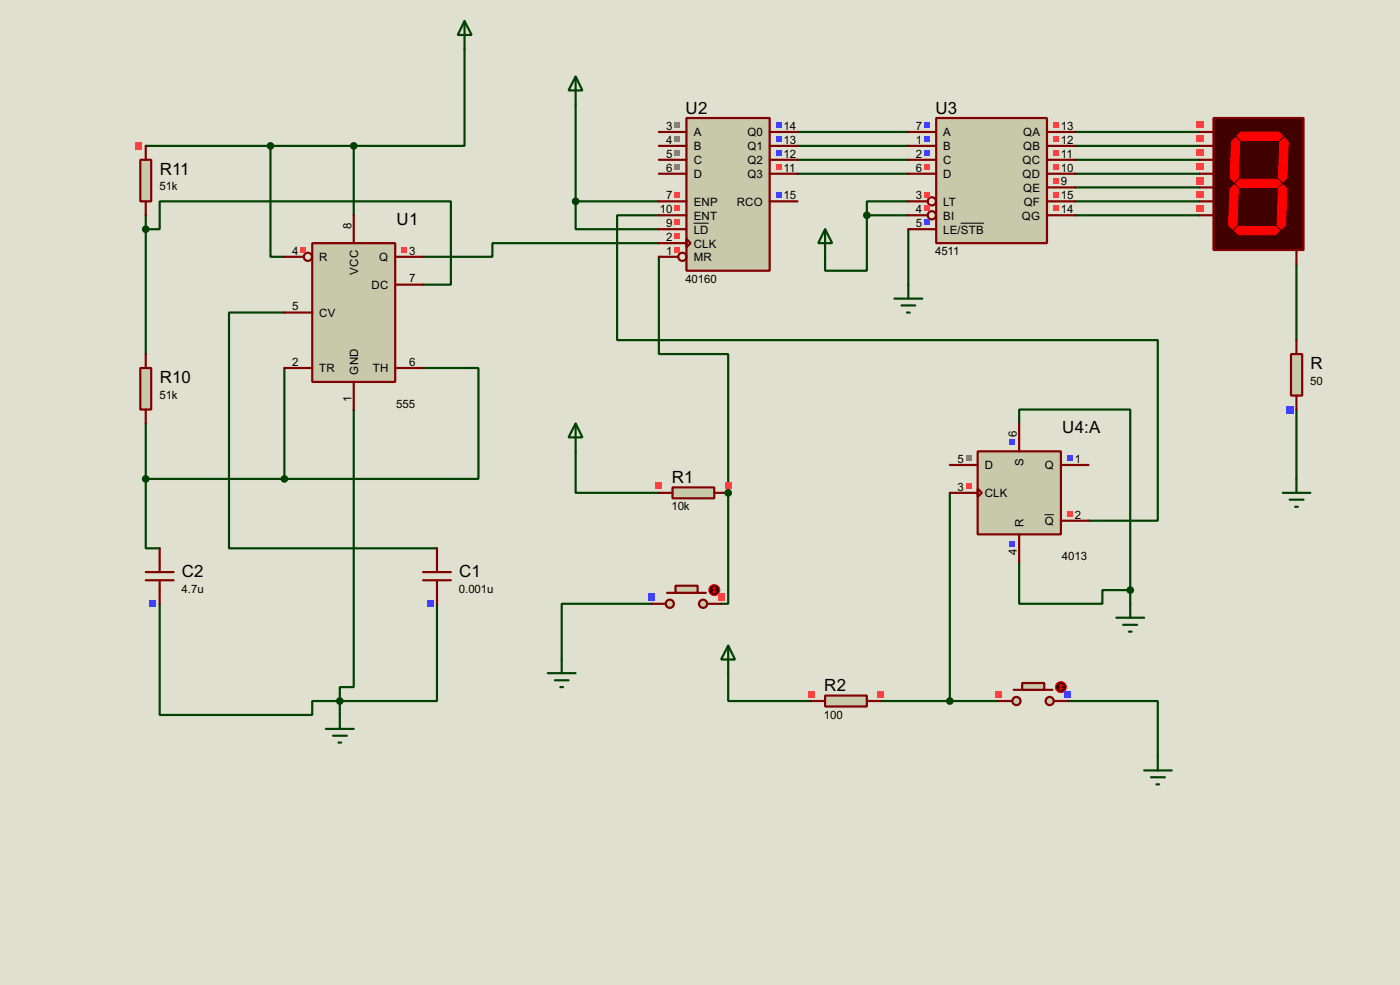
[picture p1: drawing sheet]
<svg xmlns="http://www.w3.org/2000/svg" width="256mm" height="180mm" viewBox="0 0 256 180" stroke-linecap="round" stroke-linejoin="round" font-family="sans-serif">
<path d="M0 0h256.5v180.3h-256.5z" fill="#e0e0d0"/>
<g fill="none" stroke="#004000" stroke-width=".4">
<path d="M85.1 8.9v17.8h-20.3M26.7 39.4v25.4M26.7 26.7h38.1M49.6 26.7v20.3h2.5M64.8 26.7v12.7M26.7 42h2.6v-5.1h53.3v15.2h-5.1M52.1 57.2h-10.1v43.2h38.1M120.7 44.5h-30.5v2.5h-12.7M120.7 47v17.8h12.7v25.4M26.7 77.5v10.2M52.1 67.4v20.3M64.8 75v50.8h-2.5v2.5"/>
<path d="M77.5 67.4h10.2v20.3h-35.6M26.7 87.7v12.7h2.6M26.7 87.7h25.4M105.5 82.6v7.6h15.2M29.3 110.5v20.4h27.9v-2.6h5.1M80.1 110.5v17.8h-17.8M119.4 110.5h-16.5v10.2M62.3 128.3v2.6"/>
</g>
<circle cx="133.4" cy="90.2" r=".2" fill="#004000"/>
<g fill="none" stroke="#004000" stroke-width=".4">
<path d="M105.5 19.1v17.8M105.5 36.9v5.1h15.2M105.5 36.9h15.2M120.7 39.4h-7.6v22.9h99v33h-12.7M146.1 24.2h20.3M146.1 26.7h20.3M146.1 29.3h20.3M146.1 31.8h20.3M158.8 39.4v10.2h-7.6v-2.6M158.8 39.4h7.6M166.4 36.9h-7.6v2.5M196.9 36.9h22.9"/>
<path d="M196.9 24.2h22.9M196.9 26.7h22.9M196.9 29.3h22.9M196.9 31.8h22.9M196.9 39.4h22.9M196.9 34.3h22.9M166.4 42v10.1M237.5 48.3v14M186.7 77.5v-2.5h20.4v33M237.5 75v12.7M133.4 90.2v20.3h-1.3M174 90.2v38.1"/>
<path d="M186.7 102.9v7.6h15.3v-2.5h5.1M207.1 108v2.5M133.4 123.2v5.1h15.2M161.3 128.3h21.6M195.6 128.3h16.5v10.2"/>
</g>
<path d="M57.2 44.5h15.2v25.4h-15.2z" fill="#c8c8aa" stroke="#800000" stroke-width=".4"/>
<g fill="none" stroke="#800000" stroke-width=".4">
<path d="M64.8 39.4v5.1M52.1 47h3.6M52.1 57.2h5.1M72.4 47h5.1M72.4 52.1h5.1M52.1 67.4h5.1M64.8 69.9v5.1M72.4 67.4h5.1"/>
<circle cx="56.4" cy="47" r=".75"/>
</g>
<g fill="#ff4040">
<path d="M55 45.3h1.1v1h-1.1z"/>
<path d="M73.6 45.3h1v1h-1z"/>
</g>
<path d="M85.1 3.9l1.3 2.5h-2.5zM85.1 3.9v5M59.7 133.4h5.1M61 134.7h2.6M62 135.9h.5M62.3 130.9v2.5" fill="none" stroke="#004000" stroke-width=".4"/>
<path d="M26.7 104.7h5.1M26.7 106.2h5.1M29.3 100.4v4.3M29.3 106.2v4.3" fill="none" stroke="#800000" stroke-width=".4"/>
<path d="M27.4 109.9h1.2v1.3h-1.2z" fill="#4040ff"/>
<path d="M77.5 104.7h5.1M77.5 106.2h5.1M80.1 100.4v4.3M80.1 106.2v4.3" fill="none" stroke="#800000" stroke-width=".4"/>
<path d="M78.2 109.9h1.2v1.3h-1.2z" fill="#4040ff"/>
<path d="M25.7 67.4h2v7.6h-2z" fill="#c8c8aa" stroke="#800000" stroke-width=".4"/>
<path d="M26.7 64.8v2.6M26.7 75v2.5" fill="none" stroke="#800000" stroke-width=".4"/>
<path d="M25.7 29.3h2v7.6h-2z" fill="#c8c8aa" stroke="#800000" stroke-width=".4"/>
<path d="M26.7 26.7v2.6M26.7 36.9v2.5" fill="none" stroke="#800000" stroke-width=".4"/>
<path d="M24.8 26.1h1.3v1.3h-1.3z" fill="#ff4040"/>
<g fill="#004000" stroke="#004000" stroke-width=".4">
<circle cx="62.2" cy="128.3" r=".5"/>
<circle cx="26.7" cy="87.7" r=".5"/>
<circle cx="52.1" cy="87.7" r=".5"/>
<circle cx="49.5" cy="26.7" r=".5"/>
<circle cx="64.8" cy="26.7" r=".5"/>
<circle cx="26.7" cy="42" r=".5"/>
</g>
<path d="M100.4 123.2h5.1M101.7 124.5h2.5M102.7 125.8h.5M102.9 120.7v2.5" fill="none" stroke="#004000" stroke-width=".4"/>
<g fill="#c8c8aa" stroke="#800000" stroke-width=".4">
<circle cx="128.8" cy="110.5" r=".75"/>
<circle cx="122.7" cy="110.5" r=".75"/>
</g>
<path d="M122.2 108.5h7.1" fill="none" stroke="#800000" stroke-width=".4"/>
<path d="M123.8 107.2h4v1.3h-4z" fill="#c8c8aa" stroke="#800000" stroke-width=".4"/>
<path d="M119.4 110.5h2.6M129.6 110.5h2.5" fill="none" stroke="#800000" stroke-width=".4"/>
<circle cx="130.8" cy="108" r="1" fill="#400000" stroke="#f00" stroke-width=".2"/>
<path d="M130.6 108.3l.3 .2M130.9 107.5v1M130.9 107.5l-.3 .3M130.9 107.5l.2 .3M131.1 108.3l-.2 .2" fill="none" stroke="#f00" stroke-width=".2"/>
<path d="M118.8 108.6h1.3v1.3h-1.3z" fill="#4040ff"/>
<path d="M131.5 108.6h1.3v1.3h-1.3z" fill="#ff4040"/>
<path d="M123.2 89.2h7.7v2h-7.7z" fill="#c8c8aa" stroke="#800000" stroke-width=".4"/>
<path d="M120.7 90.2h2.5M130.9 90.2h2.5" fill="none" stroke="#800000" stroke-width=".4"/>
<g fill="#ff4040">
<path d="M120.1 88.3h1.2v1.3h-1.2z"/>
<path d="M132.8 88.3h1.2v1.3h-1.2z"/>
</g>
<path d="M105.5 77.5l1.2 2.6h-2.5zM105.5 77.5v5.1" fill="none" stroke="#004000" stroke-width=".4"/>
<path d="M125.8 21.6h15.2v28h-15.2z" fill="#c8c8aa" stroke="#800000" stroke-width=".4"/>
<g fill="none" stroke="#800000" stroke-width=".4">
<path d="M120.7 24.2h5.1M120.7 26.7h5.1M120.7 29.3h5.1M120.7 31.8h5.1M120.7 36.9h5.1M120.7 39.4h5.1M141 24.2h5.1M141 26.7h5.1M141 29.3h5.1M141 31.8h5.1M141 36.9h5.1M120.7 42h5.1"/>
<path d="M120.7 44.5h5.1M120.7 47h3.6M125.8 43.7l.7 .8-.7 .8z"/>
<circle cx="125" cy="47" r=".75"/>
</g>
<path d="M127.1 40.9h2.7" fill="none" stroke="#000" stroke-width=".18"/>
<g fill="#808080">
<path d="M123.6 22.4h1v1h-1z"/>
<path d="M123.6 24.9h1v1.1h-1z"/>
<path d="M123.6 27.5h1v1h-1z"/>
<path d="M123.6 30h1v1h-1z"/>
</g>
<g fill="#ff4040">
<path d="M123.6 35.1h1v1h-1z"/>
<path d="M123.6 37.6h1v1.1h-1z"/>
<path d="M123.6 40.2h1v1h-1z"/>
<path d="M123.6 42.7h1v1h-1z"/>
<path d="M123.6 45.3h1v1h-1z"/>
</g>
<g fill="#4040ff">
<path d="M142.2 22.4h1v1h-1z"/>
<path d="M142.2 24.9h1v1.1h-1z"/>
<path d="M142.2 27.5h1v1h-1z"/>
</g>
<path d="M142.2 30h1v1h-1z" fill="#ff4040"/>
<path d="M142.2 35.1h1v1h-1z" fill="#4040ff"/>
<path d="M171.5 21.6h20.3v22.9h-20.3z" fill="#c8c8aa" stroke="#800000" stroke-width=".4"/>
<g fill="none" stroke="#800000" stroke-width=".4">
<path d="M166.4 24.2h5.1M166.4 26.7h5.1M166.4 29.3h5.1M166.4 31.8h5.1M166.4 36.9h3.6M166.4 39.4h3.6M191.8 24.2h5.1M191.8 26.7h5.1M191.8 29.3h5.1M191.8 31.8h5.1M191.8 36.9h5.1M191.8 39.4h5.1"/>
<path d="M191.8 34.3h5.1M166.4 42h5.1"/>
<circle cx="170.7" cy="36.9" r=".75"/>
<circle cx="170.7" cy="39.4" r=".75"/>
</g>
<path d="M176 40.9h4.3" fill="none" stroke="#000" stroke-width=".18"/>
<g fill="#4040ff">
<path d="M169.3 22.4h1.1v1h-1.1z"/>
<path d="M169.3 24.9h1.1v1.1h-1.1z"/>
<path d="M169.3 27.5h1.1v1h-1.1z"/>
</g>
<g fill="#ff4040">
<path d="M169.3 30h1.1v1h-1.1z"/>
<path d="M169.3 35.1h1.1v1h-1.1z"/>
<path d="M169.3 37.6h1.1v1.1h-1.1z"/>
</g>
<path d="M169.3 40.2h1.1v1h-1.1z" fill="#4040ff"/>
<g fill="#ff4040">
<path d="M193 22.4h1v1h-1z"/>
<path d="M193 24.9h1v1.1h-1z"/>
<path d="M193 27.5h1v1h-1z"/>
<path d="M193 30h1v1h-1z"/>
<path d="M193 32.6h1v1h-1z"/>
<path d="M193 35.1h1v1h-1z"/>
<path d="M193 37.6h1v1.1h-1z"/>
</g>
<path d="M179.1 82.6h15.3v15.2h-15.3z" fill="#c8c8aa" stroke="#800000" stroke-width=".4"/>
<path d="M186.7 77.5v5.1M174 85.1h5.1M174 90.2h5.1M179.1 89.5l.8 .7-.8 .8zM186.7 97.8v5.1M194.4 85.1h5M194.4 95.3h5" fill="none" stroke="#800000" stroke-width=".4"/>
<path d="M191.4 94.2h1.7" fill="none" stroke="#000" stroke-width=".18"/>
<path d="M177 83.4h1v1h-1z" fill="#808080"/>
<path d="M195.5 83.4h1v1h-1z" fill="#4040ff"/>
<g fill="#ff4040">
<path d="M177 88.4h1v1.1h-1z"/>
<path d="M195.5 93.5h1v1h-1z"/>
</g>
<g fill="#4040ff">
<path d="M185 99h1v1h-1z"/>
<path d="M185 80.4h1v1.1h-1z"/>
</g>
<path d="M222.3 21.6h16.5v24.2h-16.5z" fill="#400000" stroke="#800000" stroke-width=".4"/>
<g fill="#f00" stroke="#f00" stroke-width=".18">
<path d="M226.6 24.9l.8-.7h6.8l.8 .7-.8 .8h-6.8z" fill-rule="evenodd"/>
<path d="M234.5 26l.8-.8 .7 .8-.2 6.6-.8 .7-.8-.7z" fill-rule="evenodd"/>
<path d="M234.2 34.6l.8-.8 .8 .8-.3 6.6-.7 .8-.8-.8z" fill-rule="evenodd"/>
<path d="M226.1 42.2l.8-.7h6.8l.8 .7-.8 .8h-6.8z" fill-rule="evenodd"/>
<path d="M225.4 34.6l.7-.8 .8 .8-.3 6.6-.7 .8-.8-.8z" fill-rule="evenodd"/>
<path d="M225.6 26l.8-.8 .7 .8-.2 6.6-.8 .7-.7-.7z" fill-rule="evenodd"/>
<path d="M226.4 33.6l.7-.8h6.9l.8 .8-.8 .7h-6.9z" fill-rule="evenodd"/>
</g>
<path d="M219.8 24.2h2.5M219.8 26.7h2.5M219.8 29.3h2.5M219.8 31.8h2.5M219.8 34.3h2.5M219.8 36.9h2.5M219.8 39.4h2.5M237.5 45.8v2.5" fill="none" stroke="#800000" stroke-width=".4"/>
<g fill="#ff4040">
<path d="M219.1 22.3h1.3v1.2h-1.3z"/>
<path d="M219.1 24.8h1.3v1.3h-1.3z"/>
<path d="M219.1 27.4h1.3v1.2h-1.3z"/>
<path d="M219.1 29.9h1.3v1.3h-1.3z"/>
<path d="M219.1 32.4h1.3v1.3h-1.3z"/>
<path d="M219.1 35h1.3v1.2h-1.3z"/>
<path d="M219.1 37.5h1.3v1.3h-1.3z"/>
</g>
<path d="M151.2 127.3h7.6v2h-7.6z" fill="#c8c8aa" stroke="#800000" stroke-width=".4"/>
<path d="M148.6 128.3h2.6M158.8 128.3h2.5" fill="none" stroke="#800000" stroke-width=".4"/>
<g fill="#ff4040">
<path d="M148 126.4h1.3v1.3h-1.3z"/>
<path d="M160.7 126.4h1.3v1.3h-1.3z"/>
</g>
<g fill="#c8c8aa" stroke="#800000" stroke-width=".4">
<circle cx="192.3" cy="128.3" r=".75"/>
<circle cx="186.2" cy="128.3" r=".75"/>
</g>
<path d="M185.7 126.3h7.1" fill="none" stroke="#800000" stroke-width=".4"/>
<path d="M187.3 125h4v1.3h-4z" fill="#c8c8aa" stroke="#800000" stroke-width=".4"/>
<path d="M182.9 128.3h2.6M193.1 128.3h2.5" fill="none" stroke="#800000" stroke-width=".4"/>
<circle cx="194.3" cy="125.8" r="1" fill="#400000" stroke="#f00" stroke-width=".2"/>
<path d="M194.1 126l.3 .3M194.4 125.3v1M194.4 125.3l-.3 .2M194.4 125.3l.2 .2M194.6 126l-.2 .3" fill="none" stroke="#f00" stroke-width=".2"/>
<path d="M182.3 126.4h1.3v1.3h-1.3z" fill="#ff4040"/>
<path d="M195 126.4h1.3v1.3h-1.3z" fill="#4040ff"/>
<g fill="#004000" stroke="#004000" stroke-width=".4">
<circle cx="133.4" cy="90.2" r=".5"/>
<circle cx="105.4" cy="36.9" r=".5"/>
<circle cx="158.8" cy="39.4" r=".5"/>
</g>
<path d="M105.5 14l1.2 2.6h-2.5zM105.5 14v5.1M151.2 42l1.3 2.5h-2.6zM151.2 42v5M163.9 54.7h5.1M165.2 55.9h2.5M166.2 57.2h.5M166.4 52.1v2.6" fill="none" stroke="#004000" stroke-width=".4"/>
<path d="M236.5 64.8h2.1v7.6h-2.1z" fill="#c8c8aa" stroke="#800000" stroke-width=".4"/>
<path d="M237.5 62.3v2.5M237.5 72.4v2.6" fill="none" stroke="#800000" stroke-width=".4"/>
<path d="M235.6 74.3h1.3v1.3h-1.3z" fill="#4040ff"/>
<g fill="none" stroke="#004000" stroke-width=".4">
<path d="M235 90.2h5.1M236.3 91.5h2.5M237.3 92.8h.5M237.5 87.7v2.5M133.4 118.2l1.3 2.5h-2.6zM133.4 118.2v5M204.5 113.1h5.1M205.8 114.4h2.5M206.8 115.6h.5M207.1 110.5v2.6M212.1 138.5v2.5M209.6 141h5.1"/>
<path d="M210.9 142.3h2.5M211.9 143.6h.5"/>
</g>
<g fill="#004000" stroke="#004000" stroke-width=".4">
<circle cx="207" cy="108" r=".5"/>
<circle cx="174" cy="128.3" r=".5"/>
</g>
<g font-size="3.5">
<text x="125.6" y="20.8">U2</text>
<text x="171.4" y="20.8">U3</text>
<text x="29.3" y="31.9">R11</text>
<text x="72.7" y="41.2">U1</text>
<text x="29.3" y="70.1">R10</text>
<text x="240.1" y="67.5">R</text>
<text x="194.6" y="79.3">U4:A</text>
<text x="123.1" y="88.4">R1</text>
<text x="33.3" y="105.6">C2</text>
<text x="84.1" y="105.6">C1</text>
<text x="151" y="126.5">R2</text>
</g>
<g font-size="2.4">
<text x="122.1" y="23.8">3</text>
<text x="143.6" y="23.8">14</text>
<text x="167.8" y="23.8">7</text>
<text x="194.4" y="23.8">13</text>
<text x="122.1" y="26.3">4</text>
<text x="122.1" y="28.9">5</text>
<text x="127.1" y="25">A</text>
<text x="127.1" y="27.5">B</text>
<text x="136.9" y="25">Q0</text>
<text x="136.9" y="27.5">Q1</text>
<text x="143.6" y="26.3">13</text>
<text x="143.6" y="28.9">12</text>
<text x="167.8" y="26.3">1</text>
<text x="167.8" y="28.9">2</text>
<text x="172.8" y="25">A</text>
<text x="172.8" y="27.5">B</text>
<text x="187.4" y="25">QA</text>
<text x="187.4" y="27.5">QB</text>
<text x="194.4" y="26.3">12</text>
<text x="194.4" y="28.9">11</text>
<text x="29.2" y="34.9">51k</text>
<text x="122.1" y="31.4">6</text>
<text x="127.1" y="30">C</text>
<text x="127.1" y="32.6">D</text>
<text x="136.9" y="30">Q2</text>
<text x="136.9" y="32.6">Q3</text>
<text x="143.6" y="31.4">11</text>
<text x="167.8" y="31.4">6</text>
<text x="172.8" y="30">C</text>
<text x="172.8" y="32.6">D</text>
<text x="187.3" y="30">QC</text>
<text x="187.3" y="32.6">QD</text>
<text x="187.4" y="35.1">QE</text>
<text x="194.4" y="31.4">10</text>
<text x="194.4" y="33.9">9</text>
<text x="64.4" y="42" transform="rotate(-90 64.4 42)">8</text>
<text x="120.9" y="39">10</text>
<text x="122.1" y="36.5">7</text>
<text x="122.1" y="41.6">9</text>
<text x="127.1" y="37.7">ENP</text>
<text x="127.1" y="40.2">ENT</text>
<text x="135" y="37.7">RCO</text>
<text x="143.6" y="36.5">15</text>
<text x="167.8" y="36.5">3</text>
<text x="167.8" y="39">4</text>
<text x="167.8" y="41.6">5</text>
<text x="172.8" y="37.7">LT</text>
<text x="172.8" y="40.2">BI</text>
<text x="187.2" y="40.2">QG</text>
<text x="187.5" y="37.7">QF</text>
<text x="194.4" y="36.5">15</text>
<text x="194.4" y="39">14</text>
<text x="53.5" y="46.6">4</text>
<text x="58.5" y="47.8">R</text>
<text x="69.5" y="47.8">Q</text>
<text x="75" y="46.6">3</text>
<text x="122.1" y="44.1">2</text>
<text x="122.1" y="46.6">1</text>
<text x="127.1" y="42.7">LD</text>
<text x="127.1" y="45.3">CLK</text>
<text x="127.1" y="47.8">MR</text>
<text x="171.3" y="46.7">4511</text>
<text x="172.8" y="42.7">LE/STB</text>
<text x="65.6" y="50.3" transform="rotate(-90 65.6 50.3)">VCC</text>
<text x="68.1" y="52.9">DC</text>
<text x="75" y="51.7">7</text>
<text x="125.6" y="51.8">40160</text>
<text x="53.5" y="56.8">5</text>
<text x="58.5" y="58">CV</text>
<text x="53.5" y="67">2</text>
<text x="58.5" y="68.1">TR</text>
<text x="65.6" y="68.6" transform="rotate(-90 65.6 68.6)">GND</text>
<text x="68.3" y="68.1">TH</text>
<text x="75" y="67">6</text>
<text x="240" y="70.4">50</text>
<text x="29.2" y="73">51k</text>
<text x="64.4" y="73.6" transform="rotate(-90 64.4 73.6)">1</text>
<text x="72.6" y="74.6">555</text>
<text x="186.3" y="80.1" transform="rotate(-90 186.3 80.1)">6</text>
<text x="175.4" y="84.7">5</text>
<text x="175.4" y="89.8">3</text>
<text x="180.4" y="85.9">D</text>
<text x="187.5" y="85.3" transform="rotate(-90 187.5 85.3)">S</text>
<text x="191.4" y="85.9">Q</text>
<text x="196.9" y="84.7">1</text>
<text x="123" y="93.4">10k</text>
<text x="180.4" y="91">CLK</text>
<text x="196.9" y="94.9">2</text>
<text x="186.3" y="101.5" transform="rotate(-90 186.3 101.5)">4</text>
<text x="187.5" y="96.5" transform="rotate(-90 187.5 96.5)">R</text>
<text x="191.4" y="96.1">Q</text>
<text x="194.6" y="102.6">4013</text>
<text x="33.3" y="108.5">4.7u</text>
<text x="84.1" y="108.5">0.001u</text>
<text x="151" y="131.5">100</text>
</g>
</svg>
